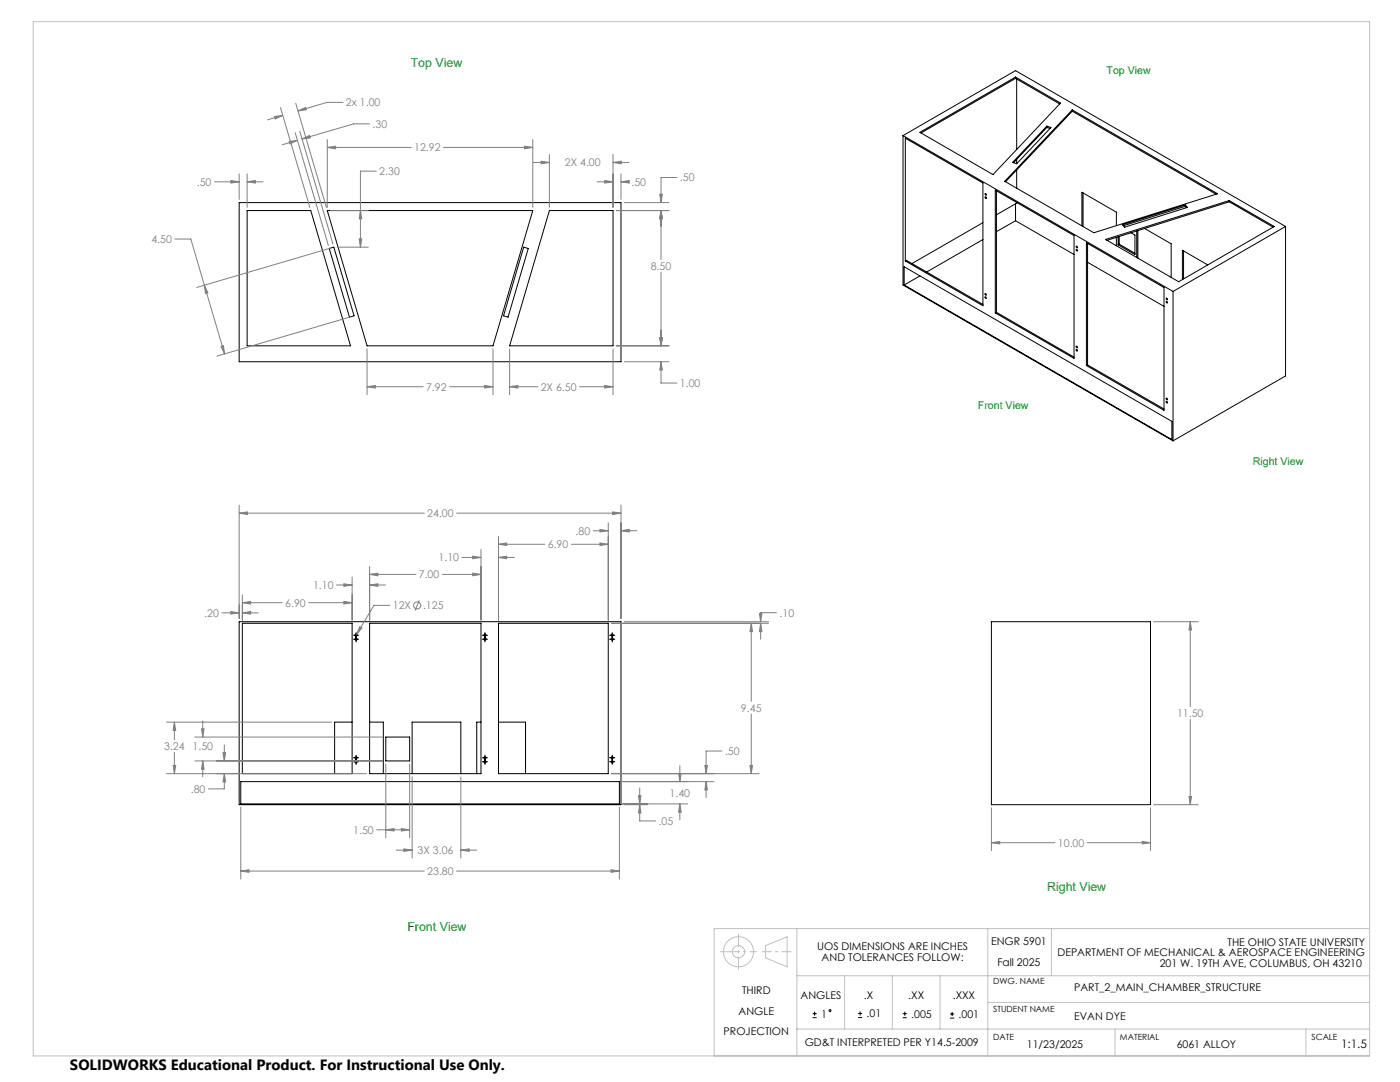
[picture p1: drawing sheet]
<svg xmlns="http://www.w3.org/2000/svg" width="559mm" height="432mm" viewBox="0 0 559 432" stroke-linecap="round" stroke-linejoin="round" font-family="sans-serif">
<g fill="none" stroke="#000" stroke-width=".4">
<path d="M405.3 31.3l17.7 10.2M405.3 30.8v.5M405.3 31.3l-37.7 21.8M405.8 31.6v28.1M360.4 54.1l107.8 62.2M360.4 54.1l44.9-25.9 107.8 62.2M360.4 54.1v59.6l107.8 62.2M361.4 55.1l30.9 17.9v49l-30.9-17.9zM367.2 52.8l38.1-22 18 10.3-27 28.6zM417.8 50.3l-13.7 14.5 1.7 .5M417.8 50.3l1.7 .6-13.7 14.4M417.8 50.3v.6"/>
<path d="M417.8 50.9l-13.3 14M417.8 50.9l1.3 .4M428 43.9l58 33.4-49.4 15.6-35.6-20.5zM428 44.4l57.4 33.1M428 43.9v.5M428 44.4l-26.6 28.1M397.3 75.9l31.4 18.1v49l-31.4-18.1zM397.7 76.1v48.5M405.8 63.6v1.7M405.8 67.8v7.3M432.3 77v13.4M95.5 80.9h152.4v63.5h-152.4z"/>
<path d="M98.6 84h25.4l15.9 54h-41.3zM130.6 84h82.1l-15.9 54h-50.3zM131.4 99.2l1.8-.6 8.1 27.4-1.8 .6zM209 98.6l1.9 .6-8.1 27.4-1.8-.6zM219.3 84h25.4v54h-41.3zM392.3 95.6l-22.4 12.9M392.3 88.9l-28.3 16.3M405.3 88.1l23.4 13.5M405.3 81.4v6.7M405.3 88.1l-7.6 4.4M405.8 80.8v.3l-8.1 4.6M429.5 98.3h.4l.1 .6z"/>
<path d="M433.6 96.9l31 17.9v49l-31-17.9zM434.1 97.1v48.5M441.3 95.6l49.3-15.6 18 10.4-38.1 22zM445.6 90v-5.3l-13.8-8v13.4M445.6 94.7v3.4M446.3 94.5v3.2M446.7 97.4l-.4 .3M446.7 97.4l6.3 3.7M446.7 94.4v3M448 89.7l25.1-7.9 .9 1-25.1 7.9zM451.4 92.9l1.6 .9v7.8l-6.7-3.9M453.7 92.2v10.6"/>
<path d="M454.2 92v11M456.9 91.2l10.6 6.1v13.4M473.1 81.8v.5M473.1 82.3l-24.7 7.8M473.1 82.3l.5 .6M490.6 80v.5M490.6 80.5l-48.7 15.4M490.6 80.5l17.6 10.2M513.1 90.4l-44.9 25.9M513.1 90.4v59.6l-44.9 25.9M360.9 106.5l106.8 61.7v7.2l-106.8-61.7zM361.4 104.1l.4-.2 30.5 17.6"/>
<path d="M367.2 110.1l-6.3 3.6M393.2 117.2l.4 .1v.5zM393.2 118.5h.4v.6zM434.1 104.7l30.5 17.6M468.2 116.3v59.6M472.4 100.2v11.1M482.1 105.7l-10.2-5.8v11.6M397.7 124.6l31 17.9M397.7 124.6l-.4 .3M429.5 139.5l.4 .1 .1 .5zM429.5 138.2l.4 .1 .1 .5zM434.1 145.6l-.5 .3"/>
<path d="M434.1 145.6l30.5 17.6M95.5 248.1h152.4v73h-152.4zM96.7 248.7h43.8v60.1h-43.8zM141.1 253.5h2.1M141.1 255.1h2.1M142.1 252.5v3.7M147.5 248.7h44.5v60.1h-44.5zM192.5 253.5h2.1M192.5 255.1h2.1M193.6 252.5v3.7M199 248.7h43.8v60.1h-43.8zM243.3 253.5h2.1"/>
<path d="M243.3 255.1h2.1M244.4 252.5v3.7M395.7 248.1h63.5v73h-63.5zM140.5 288.2h-6.9v20.6M147.5 288.2h5.5v20.6M154 294.1h9.5v9.6h-9.5zM192 288.2h-1.7v20.6M199 288.2h10.8v20.6M96.1 311.9h151.1v8.9h-151.1zM141.1 304h2.1M141.1 302.4h2.1M142.1 301.4v3.6"/>
<path d="M164.5 308.8v-20.6h19.4v20.6M192.5 304h2.1M192.5 302.4h2.1M193.6 301.4v3.6M243.3 304h2.1M243.3 302.4h2.1M244.4 301.4v3.6M324.3 406.1h1.7M324.3 404.5h1.7M325.2 403.7v1.6M342.5 406.1h1.6M342.5 404.5h1.6"/>
<path d="M343.3 403.6v1.7M360.3 406.2h1.7M360.3 404.5h1.7M361.1 403.8v1.5M379.2 406.3h1.7M379.2 404.7h1.7M380 403.9v1.6"/>
<circle cx="393.5" cy="77.5" r=".32"/>
<circle cx="393.5" cy="78.8" r=".33"/>
<circle cx="429.9" cy="99.8" r=".33"/>
<circle cx="465.8" cy="119.2" r=".33"/>
<circle cx="465.8" cy="120.5" r=".33"/>
<circle cx="465.7" cy="159.3" r=".33"/>
<circle cx="465.7" cy="160.6" r=".32"/>
<circle cx="142.1" cy="255.1" r=".39"/>
<circle cx="142.1" cy="253.5" r=".39"/>
<circle cx="193.6" cy="255.1" r=".39"/>
<circle cx="193.6" cy="253.5" r=".39"/>
<circle cx="244.4" cy="253.5" r=".39"/>
<circle cx="244.4" cy="255.1" r=".39"/>
<circle cx="142.1" cy="302.4" r=".41"/>
<circle cx="142.1" cy="304" r=".41"/>
<circle cx="193.6" cy="302.4" r=".41"/>
<circle cx="193.6" cy="304" r=".41"/>
<circle cx="244.4" cy="304" r=".41"/>
<circle cx="244.4" cy="302.4" r=".41"/>
<circle cx="331.3" cy="403.3" r=".41"/>
</g>
<g fill="none" stroke="#808080" stroke-width=".4">
<path d="M109.5 46.5l3.4-.4-3.1 1.4zM112 43l11.7 39.8M112.9 46.1l-6.1 1.7M115.4 56.4l3.3-.4-3 1.4zM117.8 53l13.3 44.9M118 41.2l12.3 41.6M118.7 56l-6.1 1.8M119 44.3l3-1.4 .3 .9zM119.7 52.4l13.2 45M120.5 55.5l3.1-1.5 .3 1zM130.6 58.8l3.3-.5v1.1zM130.6 55.7v27.1"/>
<path d="M130.6 58.8h33.5M136.9 40.9h-6.3l-11.6 3.4M147.5 49.4h-6.3l-20.7 6.1M177 58.8h35.7M209.3 58.3l3.4 .5-3.4 .6zM212.7 55.7v27.1M85.6 72.6h9.9M92.1 72l3.4 .6-3.4 .5zM95.5 69.4v10.2M98.6 72.6l3.3-.6v1.1zM98.6 72.6h6.4M98.6 69.4v13.4"/>
<path d="M150.2 68.3h-6.3v30.3M212.9 64.8h6.4M216 64.3l3.3 .5-3.3 .6zM219.3 61.7v21.1M238.3 72.6h6.4M241.4 72l3.3 .6-3.3 .5zM244.7 64.8l3.3-.5v1.1zM244.7 61.7v21.1M244.7 64.8h6.3M247.9 72.6l3.2-.6v1.1zM247.9 69.4v10.2M247.9 72.6h3"/>
<path d="M263.3 77.5h1.1l-.6 3.4zM270.2 70.8h-6.4v10.1M69.8 95.4h6.4l5.4 18.4M131.9 84h15.1M132 99l-53.5 15.7M134.5 98.6h12.5M143.4 95.3h1l-.5 3.3zM143.9 84l.5 3.3h-1zM246 84h21M249.1 80.9h17.9M263.8 84l.6 3.3h-1.1zM263.8 84v19.6"/>
<path d="M81.6 113.8l1.4 3-1 .3zM81.6 113.8l8 27.5M263.8 108.7v29.3M88.2 138.2l1-.3 .4 3.4zM140.1 126.4l-53.5 15.7M146.5 139.3v18.2M196.8 139.3v18.2M203.4 139.3v18.2M244.7 139.3v18.2M246 138h21M263.3 134.7h1.1l-.6 3.3zM146.5 154.3l3.3-.5v1.1z"/>
<path d="M146.5 154.3h22.4M179.5 154.3h17.3M193.5 153.8l3.3 .5-3.3 .6zM203.4 154.3l3.3-.5v1.1zM203.4 154.3h11.3M231.3 154.3h13.4M241.4 153.8l3.3 .5-3.3 .6zM249.1 144.4h17.9M263.8 144.4l.6 3.2h-1.1zM263.8 144.4v8.5h6.4M95.5 204.8l3.2-.5v1zM95.5 201.6v45.2"/>
<path d="M95.5 204.8h73.9M182.2 204.8h65.7M192 219.3v28.2M199 217.2l3.2-.5v1zM199 214v33.5M199 217.2h18.5M228 217.2h14.8M236.8 211.8h6M239.5 216.7l3.3 .5-3.3 .5zM239.5 211.3l3.3 .5-3.3 .5zM242.8 208.6v38.9M244.5 204.3l3.4 .5-3.4 .5z"/>
<path d="M247.9 211.8l3.2-.5v1zM247.9 201.6v45.2M247.9 211.8h6.3M96.7 237.3v10.2M134.3 233.5h6.2M137.2 233l3.3 .5-3.3 .5zM140.5 230.3v17.2M147.5 233.5l3.3-.5v1zM147.5 229.2l3.3-.5v1.1zM147.5 226.1v21.4M147.5 233.5h6.4M147.5 229.2h18.5"/>
<path d="M167.3 239.6l-1.6 4M176.6 229.2h15.4M184.4 222.5h7.6M188.7 228.7l3.3 .5-3.3 .6zM188.7 222l3.3 .5-3.3 .5zM199 222.5l3.2-.5v1zM199 222.5h6.3M88.5 244.6h7M92.1 244.1l3.4 .5-3.4 .5zM96.7 244.6l3.3-.5v1zM96.7 240.5l3.3-.5v1.1zM96.7 244.6h6.4"/>
<path d="M96.7 240.5h15.9M123.2 240.5h17.3M137.2 240l3.3 .5-3.3 .6zM143.6 250.1l.9 .5-2.2 2.6zM155.6 241.6h-6.3l-7 11.6M244.1 248.7h62.7M249.1 248.1h57.7M299.9 248.7l.5 3.4h-1.1zM299.9 248.7v31.2M303.1 244.8h1l-.5 3.3zM303.6 248.7l.5 3.4h-1zM303.6 248.7v6.4"/>
<path d="M310 244.5h-6.4v3.6M460.5 248.1h17.8M475.1 248.1l.5 3.3h-1zM475.1 248.1v34M66.4 288.2h65.9M69.6 288.2l.5 3.3h-1zM69.6 288.2v7M77.8 294.1h74.9M80.4 290.9h1.1l-.6 3.2zM80.9 287.8v6.3M89.5 297.3v6.4M288.2 299.7h-6.4v9.1"/>
<path d="M299.9 284.9v23.9M475.1 287.1v34M66.4 308.8h79.9M69.1 305.5h1l-.5 3.3zM69.6 300.2v8.6M77.8 303.7h74.9M80.9 303.7l.6 3.3h-1.1zM80.9 303.7v6.3M89 300.4h1l-.5 3.3zM89.5 308.8l.5 3.3h-1zM89.5 308.8v6h-6.3M154 304.9v29.4"/>
<path d="M163.5 304.9v29.4M164.5 310v32.4M183.9 310v32.4M244.1 308.8h58.9M248.5 311.9h36.5M254.8 317.5h1l-.5 3.3zM255.3 314.5v6.3M270.9 308.6h1l-.5 3.3zM271.4 305.6v6.3M281.3 305.5h1.1l-.6 3.3zM281.8 311.9l.6 3.3h-1.1zM281.8 311.9v6.4"/>
<path d="M299.3 305.5h1.1l-.5 3.3zM474.6 317.9h1l-.5 3.2zM96.1 322.1v28.7M150.4 331.2h13.1M154 331.2l3.3-.5v.9zM158.2 339.3h6.3M160.2 330.7l3.3 .5-3.3 .4zM161.2 338.8l3.3 .5-3.3 .5zM183.9 339.3l3.4-.5v1zM183.9 339.3h6.4M247.2 322.1v28.7M248.5 320.8h26"/>
<path d="M249.1 321.1h9.4M255.3 321.1l.5 3.3h-1zM255.3 321.1v6.5h6.4M271.4 320.8l.5 3.3h-1zM271.4 320.8v6.4M395.7 336.3l3.3-.5v1zM395.7 322.4v17.1M395.7 336.3h25.4M434 336.3h25.2M455.9 335.8l3.3 .5-3.3 .5zM459.2 322.4v17.1M460.5 321.1h17.8"/>
<path d="M96.1 347.6l3.3-.5v1zM96.1 347.6h73.3M182.2 347.6h65M243.9 347.1l3.3 .5-3.3 .5z"/>
<circle cx="166.5" cy="241.6" r="1.42"/>
</g>
<g fill="none" stroke="#c0c0c0" stroke-width=".4">
<path d="M13.3 8.6h533.4v412.8h-533.4zM305.6 377.4l8.6-3.6v12l-8.6-3.5zM318.1 370.6v50.8M394.3 370.6v50.8M419.7 370.6v18.8M546.7 370.6h-261.7v50.8M318.1 389.4h228.6M337.1 389.4v21.3M356.2 389.4v21.3M375.2 389.4v21.3M318.1 410.7h228.6M394.3 400h152.4"/>
<path d="M445.1 410.7v10.7M521.3 410.7v10.7"/>
<circle cx="294.8" cy="379.8" r="6"/>
<circle cx="294.8" cy="379.8" r="2.45"/>
</g>
<path d="M294.8 386.9v-14.2" fill="none" stroke="#c0c0c0" stroke-width=".4" stroke-dasharray="15.2 1.3 1.3 1.3" stroke-dashoffset="10.1" stroke-linecap="butt"/>
<path d="M287.4 379.8h14.7" fill="none" stroke="#c0c0c0" stroke-width=".4" stroke-dasharray="15.2 1.3 1.3 1.3" stroke-dashoffset="7.3" stroke-linecap="butt"/>
<path d="M304.1 379.8h11.8" fill="none" stroke="#c0c0c0" stroke-width=".4" stroke-dasharray="15.2 1.3 1.3 1.3" stroke-dashoffset="11.3" stroke-linecap="butt"/>
<path d="M95.5 204.8l3.2-.5v1zM244.5 204.3l3.4 .5-3.4 .5zM243.9 347.1l3.3 .5-3.3 .5zM96.1 347.6l3.3-.5v1zM270.9 308.6h1l-.5 3.3zM271.4 320.8l.5 3.3h-1zM281.3 305.5h1.1l-.6 3.3zM281.8 311.9l.6 3.3h-1.1zM254.8 317.5h1l-.5 3.3zM255.3 321.1l.5 3.3h-1zM299.9 248.7l.5 3.4h-1.1zM299.3 305.5h1.1l-.5 3.3zM303.1 244.8h1l-.5 3.3zM303.6 248.7l.5 3.4h-1zM92.1 244.1l3.4 .5-3.4 .5zM96.7 244.6l3.3-.5v1zM96.7 240.5l3.3-.5v1.1zM137.2 240l3.3 .5-3.3 .6zM137.2 233l3.3 .5-3.3 .5zM147.5 233.5l3.3-.5v1zM147.5 229.2l3.3-.5v1.1zM188.7 228.7l3.3 .5-3.3 .6zM188.7 222l3.3 .5-3.3 .5zM199 222.5l3.2-.5v1zM199 217.2l3.2-.5v1zM239.5 216.7l3.3 .5-3.3 .5zM239.5 211.3l3.3 .5-3.3 .5zM247.9 211.8l3.2-.5v1zM143.6 250.1l-1.3 3.1 2.2-2.6zM69.6 288.2l.5 3.3h-1zM69.1 305.5h1l-.5 3.3zM80.4 290.9h1.1l-.6 3.2zM80.9 303.7l.6 3.3h-1.1zM89 300.4h1l-.5 3.3zM89.5 308.8l.5 3.3h-1zM154 331.2l3.3-.5v.9zM160.2 330.7l3.3 .5-3.3 .4zM183.9 339.3l3.4-.5v1zM161.2 338.8l3.3 .5-3.3 .5zM109.5 46.5l3.4-.4-3.1 1.4zM119 44.3l3-1.4 .3 .9zM244.7 64.8l3.3-.5v1.1zM216 64.3l3.3 .5-3.3 .6zM209.3 58.3l3.4 .5-3.4 .6zM130.6 58.8l3.3-.5v1.1zM146.5 154.3l3.3-.5v1.1zM193.5 153.8l3.3 .5-3.3 .6zM203.4 154.3l3.3-.5v1.1zM241.4 153.8l3.3 .5-3.3 .6zM263.3 134.7h1.1l-.6 3.3zM263.8 84l.6 3.3h-1.1zM263.3 77.5h1.1l-.6 3.4zM263.8 84l.6 3.3h-1.1zM263.3 134.7h1.1l-.6 3.3zM263.8 144.4l.6 3.2h-1.1zM241.4 72l3.3 .6-3.3 .5zM247.9 72.6l3.2-.6v1.1zM98.6 72.6l3.3-.6v1.1zM92.1 72l3.4 .6-3.4 .5zM81.6 113.8l1.4 3-1 .3zM88.2 138.2l1-.3 .4 3.4zM115.4 56.4l3.3-.4-3 1.4zM120.5 55.5l3.1-1.5 .3 1zM143.9 84l.5 3.3h-1zM143.4 95.3h1l-.5 3.3zM395.7 336.3l3.3-.5v1zM455.9 335.8l3.3 .5-3.3 .5zM474.6 317.9h1l-.5 3.2zM475.1 248.1l.5 3.3h-1z" fill="#808080"/>
<text font-size="5.9" x="27.9" y="427">SOLIDWORKS Educational Product. For Instructional Use Only.</text>
<g font-size="4.9" fill="#068a1c">
<text x="163.9" y="26.6">Top View</text>
<text x="417.9" y="355.5">Right View</text>
<text x="162.6" y="371.6">Front View</text>
</g>
<text font-size="4.7" x="535.3" y="418.2">1:1.5</text>
<g font-size="4.2" fill="#068a1c">
<text x="441.7" y="29.5">Top View</text>
<text x="390.3" y="163.3">Front View</text>
<text x="500.1" y="185.4">Right View</text>
</g>
<g font-size="4.2" fill="#808080">
<text x="138.1" y="42.4">2x 1.00</text>
<text x="148.7" y="51">.30</text>
<text x="165.3" y="60.4">12.92</text>
<text x="151.4" y="69.9">2.30</text>
<text x="225.5" y="66.4">2X 4.00</text>
<text x="78.6" y="74.1">.50</text>
<text x="252.1" y="74.1">.50</text>
<text x="271.4" y="72.4">.50</text>
<text x="60.4" y="97">4.50</text>
<text x="259.8" y="107.7">8.50</text>
<text x="170.1" y="155.9">7.92</text>
<text x="215.8" y="155.9">2X 6.50</text>
<text x="271.4" y="154.4">1.00</text>
<text x="170.5" y="206.4">24.00</text>
<text x="229.7" y="213.4">.80</text>
<text x="218.7" y="218.8">6.90</text>
<text x="175" y="224.1">1.10</text>
<text x="167.2" y="230.8">7.00</text>
<text x="124.9" y="235.1">1.10</text>
<text x="113.8" y="242.1">6.90</text>
<text x="156.8" y="243.1">12X</text>
<text x="168.9" y="243.1">.125</text>
<text x="81.5" y="246.2">.20</text>
<text x="311.2" y="246.1">.10</text>
<text x="295.8" y="284">9.45</text>
<text x="469.8" y="286.2">11.50</text>
<text x="65.5" y="299.3">3.24</text>
<text x="76.8" y="299.3">1.50</text>
<text x="289.4" y="301.3">.50</text>
<text x="76.2" y="316.4">.80</text>
<text x="267.3" y="318">1.40</text>
<text x="262.9" y="329.2">.05</text>
<text x="141" y="332.7">1.50</text>
<text x="166.7" y="340.9">3X 3.06</text>
<text x="422.3" y="337.9">10.00</text>
<text x="170.5" y="349.2">23.80</text>
</g>
<g font-size="4.2">
<text x="395.6" y="377">ENGR 5901</text>
<text x="490" y="377.4">THE OHIO STATE UNIVERSITY</text>
<text x="326.2" y="379.2">UOS DIMENSIONS ARE INCHES</text>
<text x="328" y="383.4">AND TOLERANCES FOLLOW:</text>
<text x="422.1" y="381.5">DEPARTMENT OF MECHANICAL &amp; AEROSPACE ENGINEERING</text>
<text x="398.1" y="385.3">Fall 2025</text>
<text x="462.9" y="385.7">201 W. 19TH AVE, COLUMBUS, OH 43210</text>
<text x="428.7" y="395.6">PART_2_MAIN_CHAMBER_STRUCTURE</text>
<text x="296.2" y="396.5">THIRD</text>
<text x="319.5" y="398.6">ANGLES</text>
<text x="344.8" y="398.6">.X</text>
<text x="362.5" y="398.6">.XX</text>
<text x="380.3" y="398.6">.XXX</text>
<text x="294.8" y="404.9">ANGLE</text>
<text x="327.7" y="406.1">1</text>
<text x="345.9" y="406">.01</text>
<text x="363.7" y="406.1">.005</text>
<text x="382.6" y="406.3">.001</text>
<text x="428.7" y="406.9">EVAN DYE</text>
<text x="288.8" y="413.2">PROJECTION</text>
<text x="321.2" y="417.5">GD&amp;T INTERPRETED PER Y14.5-2009</text>
<text x="409.9" y="418.3">11/23/2025</text>
<text x="469.7" y="418.2">6061 ALLOY</text>
</g>
<g font-size="3.4">
<text x="396.4" y="392.9">DWG. NAME</text>
<text x="396.4" y="403.9">STUDENT NAME</text>
<text x="396.4" y="414.9">DATE</text>
<text x="447" y="414.9">MATERIAL</text>
<text x="523.5" y="415.1">SCALE</text>
</g>
</svg>
